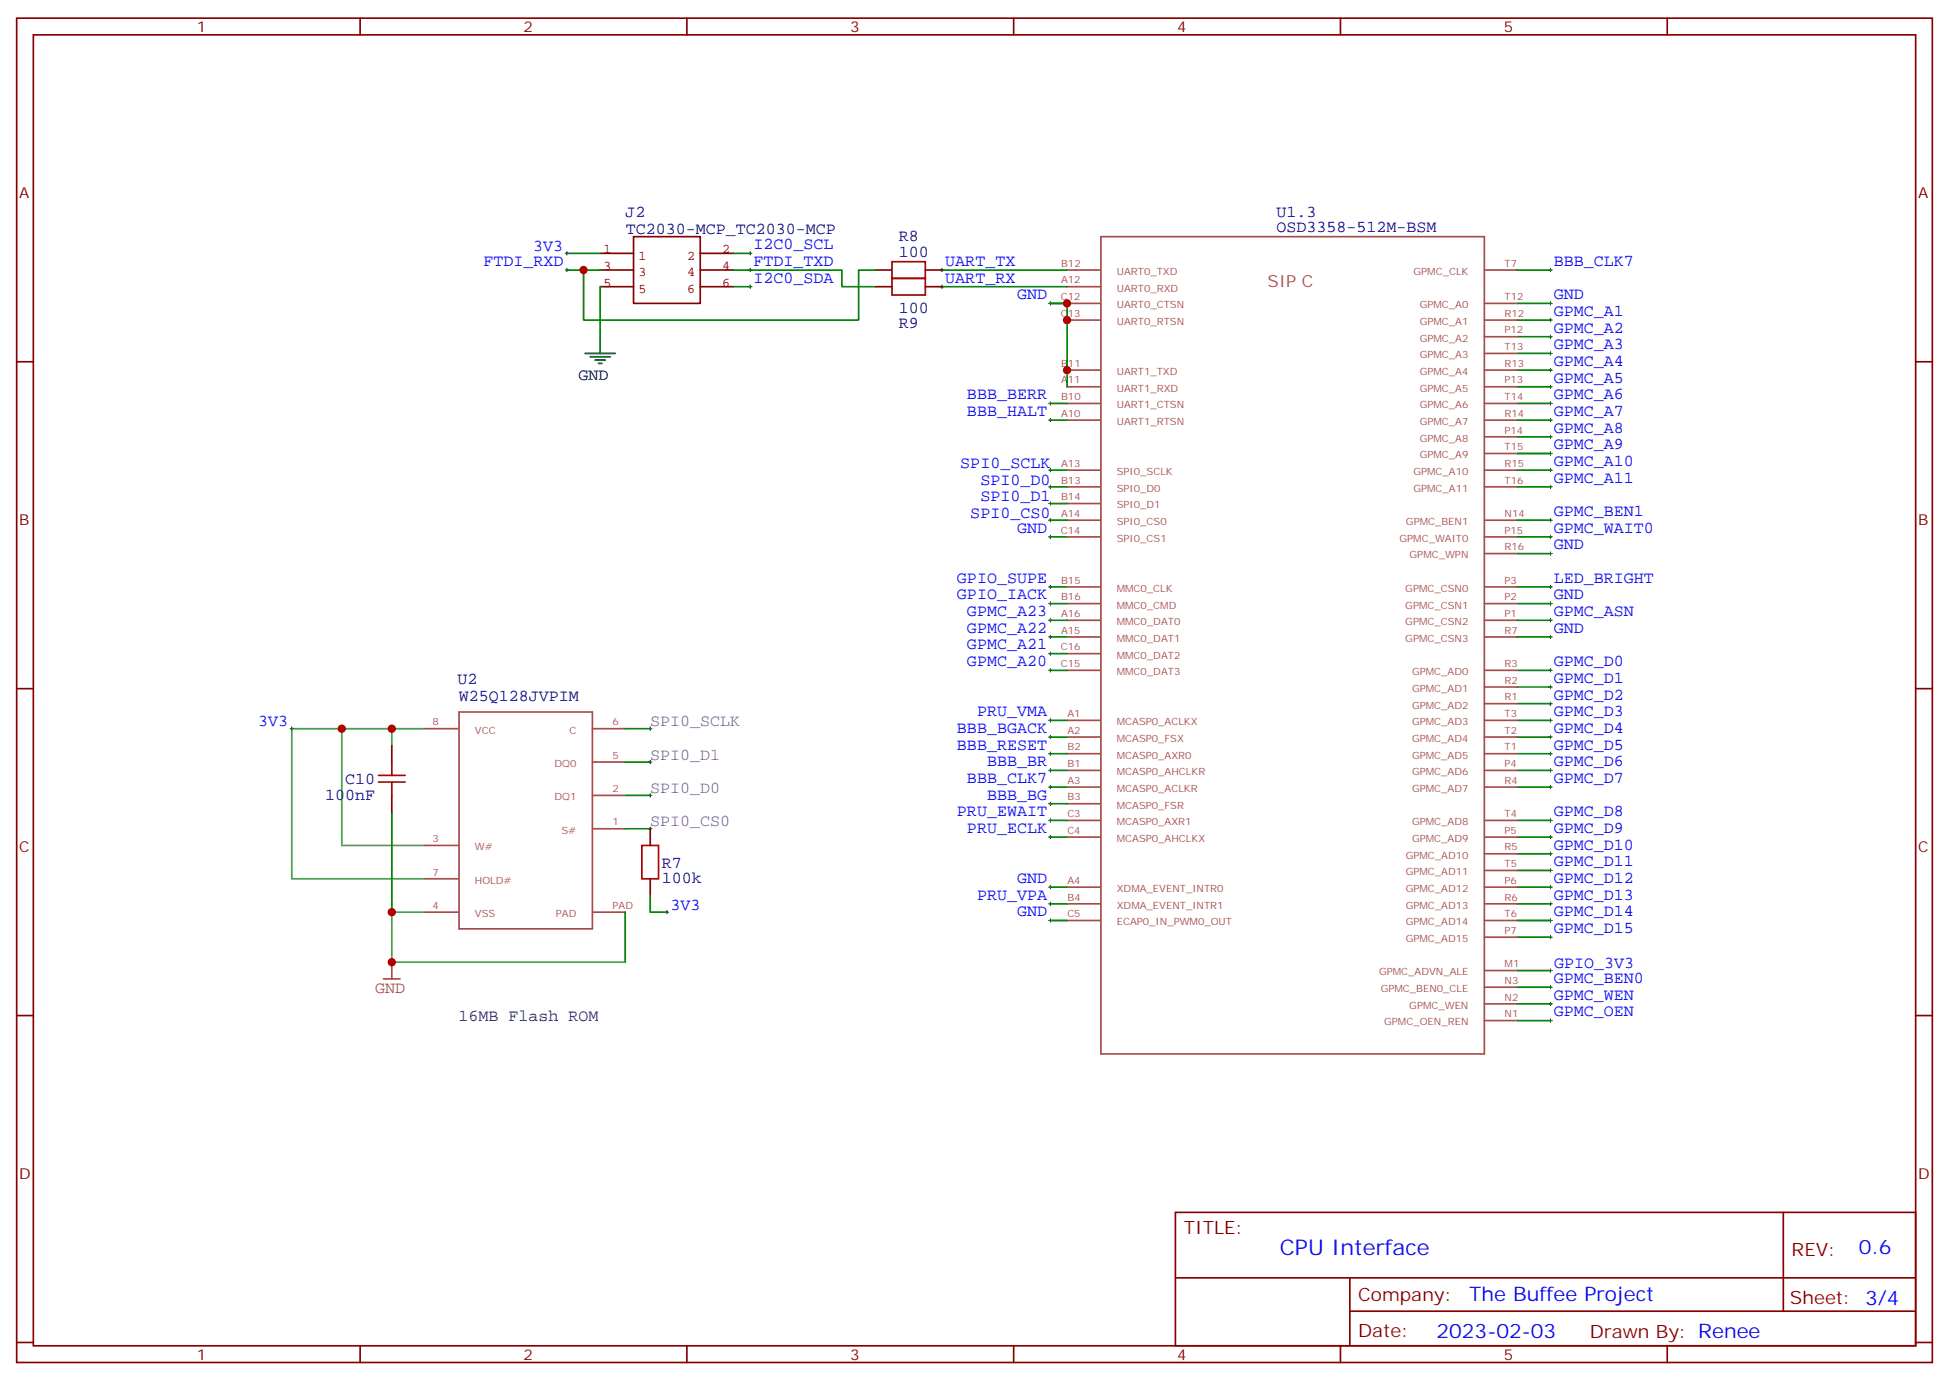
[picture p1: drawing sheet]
<svg xmlns="http://www.w3.org/2000/svg" width="412mm" height="292mm" viewBox="0 0 412 292" stroke-linecap="round" stroke-linejoin="round" font-family="sans-serif">
<g fill="none" stroke="#870000" stroke-width=".35">
<path d="M3.5 3.8h405.4v284.4h-405.4zM7.1 7.4h398.2v277.3h-398.2zM76.2 3.8v3.6M145.3 3.8v3.6M214.5 3.8v3.6M283.6 3.8v3.6M352.8 3.8v3.6M185.2 57.1h3.5M195.8 57.1h3.5M3.5 76.5h3.6M185.2 60.6h3.5M195.8 60.6h3.5"/>
<path d="M405.3 76.5h3.6M3.5 145.7h3.6M82.9 157.7v3.5M405.3 145.7h3.6M82.9 168.2v3.6M137.6 175.3v3.5M137.6 185.9v3.5M3.5 214.8h3.6M405.3 214.8h3.6M248.7 256.4h156.6v28.3h-156.6zM377.3 256.5v20.8M248.7 270.3h156.5"/>
<path d="M285.6 277.3h119.6M285.6 270.3v14.1M3.5 284h3.6M76.2 284.7v3.5M145.3 284.7v3.5M214.5 284.7v3.5M283.6 284.7v3.5M352.8 284.7v3.5M405.3 284h3.6"/>
</g>
<g fill="none" stroke="#000" stroke-width=".21">
<path d="M119.6 57.1h.7M119.6 53.6h.7M119.9 53.2v.7M119.9 56.8v.7M158.4 57.1h.7M158.4 53.6h.7M158.7 53.2v.7M158.7 56.8v.7M199 57.1h.7M199.3 56.8v.7M327.7 57.1h.7M328.1 56.8v.7"/>
<path d="M158.4 60.6h.7M158.7 60.3v.7M199 60.6h.7M199.3 60.3v.7M221.9 64.2h.7M222.2 63.8v.7M327.7 67.7h.7M327.7 71.2h.7M327.7 74.8h.7M327.7 78.3h.7M327.7 64.2h.7M328.1 63.8v.7"/>
<path d="M328.1 67.3v.8M328.1 70.9v.7M328.1 74.4v.7M328.1 77.9v.7M221.9 99.4h.7M221.9 85.3h.7M221.9 88.9h.7M222.2 85v.7M222.2 88.5v.7M222.2 99.1v.7M327.7 99.4h.7M327.7 85.3h.7"/>
<path d="M327.7 88.9h.7M327.7 81.8h.7M327.7 92.4h.7M327.7 95.9h.7M328.1 81.5v.7M328.1 85v.7M328.1 88.5v.7M328.1 92v.7M328.1 95.6v.7M328.1 99.1v.7M221.9 106.5h.7M221.9 103h.7"/>
<path d="M221.9 110h.7M221.9 113.6h.7M222.2 102.6v.7M222.2 106.2v.7M222.2 109.7v.7M222.2 113.2v.7M327.7 103h.7M327.7 110h.7M327.7 113.6h.7M327.7 117.1h.7M328.1 102.6v.7M328.1 109.7v.7"/>
<path d="M328.1 113.2v.7M328.1 116.7v.7M221.9 138.3h.7M221.9 134.7h.7M221.9 131.2h.7M221.9 124.1h.7M221.9 127.7h.7M222.2 123.8v.7M222.2 127.3v.7M222.2 130.8v.8M222.2 134.4v.7M222.2 137.9v.7"/>
<path d="M327.7 134.7h.7M327.7 131.2h.7M327.7 124.1h.7M327.7 127.7h.7M328.1 123.8v.7M328.1 127.3v.7M328.1 130.8v.8M328.1 134.4v.7M61.4 154.1h.7M61.7 153.8v.7M137.2 154.1h.7M137.6 153.8v.7"/>
<path d="M221.9 141.8h.7M221.9 152.4h.7M221.9 155.9h.7M221.9 159.4h.7M222.2 141.4v.7M222.2 152v.7M222.2 155.5v.7M222.2 159.1v.7M327.7 141.8h.7M327.7 145.3h.7M327.7 148.8h.7M327.7 152.4h.7"/>
<path d="M327.7 155.9h.7M327.7 159.4h.7M328.1 141.4v.7M328.1 145v.7M328.1 148.5v.7M328.1 152v.7M328.1 155.5v.7M328.1 159.1v.7M137.2 175.3h.7M137.2 168.2h.7M137.2 161.2h.7M137.6 160.8v.7"/>
<path d="M137.6 167.9v.7M137.6 174.9v.7M221.9 166.5h.7M221.9 162.9h.7M221.9 173.5h.7M221.9 177.1h.7M221.9 170h.7M222.2 162.6v.7M222.2 166.1v.7M222.2 169.7v.7M222.2 173.2v.7M222.2 176.7v.7"/>
<path d="M327.7 166.5h.7M327.7 162.9h.7M327.7 173.5h.7M327.7 177.1h.7M328.1 162.6v.7M328.1 166.1v.7M328.1 173.2v.7M328.1 176.7v.7M140.8 192.9h.7M141.1 192.6v.7M221.9 187.6h.7M221.9 191.2h.7"/>
<path d="M221.9 194.7h.7M222.2 187.3v.7M222.2 190.8v.7M222.2 194.3v.8M327.7 180.6h.7M327.7 184.1h.7M327.7 187.6h.7M327.7 191.2h.7M327.7 194.7h.7M327.7 198.2h.7M328.1 180.2v.7M328.1 183.8v.7"/>
<path d="M328.1 187.3v.7M328.1 190.8v.7M328.1 194.3v.8M328.1 197.9v.7M327.7 208.8h.7M327.7 212.3h.7M327.7 215.9h.7M327.7 205.3h.7M328.1 204.9v.7M328.1 208.5v.7M328.1 212v.7M328.1 215.5v.7"/>
</g>
<g fill="none" stroke="#008700" stroke-width=".35">
<path d="M119.9 57.1h7.1M119.9 53.6h7.1M123.5 57.1v10.6h58.2v-10.6h3.5M155.2 57.1h23v3.5h7M155.2 53.6h3.5M199.3 57.1h26.5M321 57.1h7.1M127 60.6v10.6M155.2 60.6h3.5M199.3 60.6h26.5M225.8 64.2h-3.6h3.6v17.6M321 78.3h7.1"/>
<path d="M321 74.8h7.1M321 71.2h7.1M321 67.7h7.1M321 64.2h7.1M222.2 85.3h3.6M222.2 99.4h3.6M222.2 88.9h3.6M321 81.8h7.1M321 85.3h7.1M321 99.4h7.1M321 92.4h7.1M321 88.9h7.1"/>
<path d="M321 95.9h7.1M222.2 113.6h3.6M222.2 110h3.6M222.2 103h3.6M222.2 106.5h3.6M321 113.6h7.1M321 110h7.1M321 103h7.1M321 117.1h7.1M222.2 131.2h3.6M222.2 134.7h3.6M222.2 138.3h3.6"/>
<path d="M222.2 124.1h3.6M222.2 127.7h3.6M321 131.2h7.1M321 134.7h7.1M321 124.1h7.1M321 127.7h7.1M132.3 154.1h5.3M222.2 141.8h3.6M222.2 152.4h3.6M222.2 155.9h3.6M222.2 159.4h3.6M321 141.8h7.1"/>
<path d="M321 145.3h7.1M321 148.8h7.1M321 152.4h7.1M321 155.9h7.1M321 159.4h7.1M82.9 171.8v21.1M132.3 175.3h5.3M132.3 168.2h5.3M132.3 161.2h5.3M222.2 162.9h3.6M222.2 166.5h3.6M222.2 173.5h3.6"/>
<path d="M222.2 177.1h3.6M222.2 170h3.6M321 162.9h7.1M321 166.5h7.1M321 173.5h7.1M321 177.1h7.1M132.3 192.9v10.6M137.6 189.4v3.5h3.5M222.2 187.6h3.6M222.2 191.2h3.6M222.2 194.7h3.6M321 180.6h7.1"/>
<path d="M321 184.1h7.1M321 187.6h7.1M321 191.2h7.1M321 194.7h7.1M321 198.2h7.1M321 208.8h7.1M321 212.3h7.1M321 215.9h7.1M321 205.3h7.1"/>
</g>
<g fill="none" stroke="#a64a4a" stroke-width=".35">
<path d="M225.8 57.1h6.9M232.9 50.1h81.2v172.8h-81.2zM314.1 57.1h6.9M225.8 78.3h6.9M225.8 64.2h6.9M225.8 67.7h6.9M225.8 60.6h6.9M314.1 71.2h6.9M314.1 74.8h6.9M314.1 78.3h6.9M314.1 64.2h6.9M314.1 67.7h6.9"/>
<path d="M225.8 88.9h6.9M225.8 85.3h6.9M225.8 81.8h6.9M225.8 99.4h6.9M314.1 88.9h6.9M314.1 85.3h6.9M314.1 81.8h6.9M314.1 99.4h6.9M314.1 92.4h6.9M314.1 95.9h6.9M225.8 110h6.9M225.8 106.5h6.9"/>
<path d="M225.8 113.6h6.9M225.8 103h6.9M314.1 110h6.9M314.1 113.6h6.9M314.1 103h6.9M314.1 117.1h6.9M225.8 124.1h6.9M225.8 134.7h6.9M225.8 127.7h6.9M225.8 131.2h6.9M225.8 138.3h6.9M314.1 124.1h6.9"/>
<path d="M314.1 134.7h6.9M314.1 127.7h6.9M314.1 131.2h6.9M90 154.1h6.9M97.1 150.6h28.2v45.9h-28.2zM125.3 154.1h7M225.8 141.8h6.9M225.8 152.4h6.9M225.8 155.9h6.9M225.8 159.4h6.9M314.1 141.8h6.9M314.1 145.3h6.9"/>
<path d="M314.1 148.8h6.9M314.1 152.4h6.9M314.1 155.9h6.9M314.1 159.4h6.9M90 178.8h6.9M125.3 175.3h7M125.3 168.2h7M125.3 161.2h7M225.8 173.5h6.9M225.8 177.1h6.9M225.8 166.5h6.9M225.8 170h6.9"/>
<path d="M225.8 162.9h6.9M314.1 173.5h6.9M314.1 177.1h6.9M314.1 166.5h6.9M314.1 162.9h6.9M90 192.9h6.9M90 185.9h6.9M125.3 192.9h7M225.8 194.7h6.9M225.8 187.6h6.9M225.8 191.2h6.9M314.1 194.7h6.9"/>
<path d="M314.1 187.6h6.9M314.1 191.2h6.9M314.1 180.6h6.9M314.1 184.1h6.9M314.1 198.2h6.9M81.1 207h3.6M82.9 203.5v3.5M314.1 205.3h6.9M314.1 208.8h6.9M314.1 212.3h6.9M314.1 215.9h6.9"/>
</g>
<path d="M72.3 154.1v24.7h17.7M82.9 154.1v3.6M90 154.1h-28.3v31.8h28.3M90 192.9h-7.1v10.6h49.4" fill="none" stroke="#4aa64a" stroke-width=".35"/>
<path d="M127 53.6h7.1M127 57.1h7.1M134.1 50.1h14.1v14.1h-14.1zM148.2 53.6h7M148.2 57.1h7M127 60.6h7.1M148.2 60.6h7" fill="none" stroke="#850000" stroke-width=".35"/>
<path d="M123.8 74.8h6.4M124.9 75.5h4.2M125.9 76.2h2.2M126.6 76.9h.8M127 71.2v3.6" fill="none" stroke="#000" stroke-width=".35"/>
<path d="M188.7 55.4h7.1v3.5h-7.1zM188.7 58.9h7.1v3.5h-7.1zM80.1 165.4h5.6M80.1 164h5.6M82.9 161.2v2.8M82.9 165.4v2.8M135.8 178.8h3.5v7.1h-3.5z" fill="none" stroke="#a10000" stroke-width=".35"/>
<g fill="#c00">
<circle cx="72.3" cy="154.1" r=".88"/>
<circle cx="82.9" cy="154.1" r=".88"/>
<circle cx="82.9" cy="192.9" r=".88"/>
<circle cx="82.9" cy="203.5" r=".88"/>
<circle cx="123.5" cy="57.1" r=".88"/>
<circle cx="225.8" cy="67.7" r=".88"/>
<circle cx="225.8" cy="78.3" r=".88"/>
<circle cx="225.8" cy="64.2" r=".88"/>
</g>
<text font-size="4.6" fill="#00f" x="270.8" y="265.5">CPU Interface</text>
<g font-size="4.2" fill="#00f">
<text x="393.3" y="265.3">0.6</text>
<text x="310.9" y="275.3">The Buffee Project</text>
<text x="304" y="283.1">2023-02-03</text>
</g>
<g font-size="3.9" fill="#800">
<text x="250.5" y="261">TITLE:</text>
<text x="379.1" y="265.7">REV:</text>
<text x="287.4" y="275.2">Company:</text>
<text x="378.7" y="275.8">Sheet: 3/4</text>
<text x="287.4" y="282.9">Date:</text>
<text x="336.4" y="283">Drawn By: Renee</text>
</g>
<g font-size="3.5" fill="#000080">
<text x="132.3" y="45.9">J2</text>
<text x="270.1" y="45.9">U1.3</text>
<text x="132.4" y="49.4">TC2030-MCP_TC2030-MCP</text>
<text x="190.2" y="51.1">R8</text>
<text x="270.1" y="49">OSD3358-512M-BSM</text>
<text x="190.2" y="54.3">100</text>
<text x="190.2" y="66.1">100</text>
<text x="190.2" y="69.3">R9</text>
<text x="96.8" y="144.7">U2</text>
<text x="97.1" y="148.2">W25Q128JVPIM</text>
<text x="73" y="165.9">C10</text>
<text x="68.8" y="169.2">100nF</text>
<text x="140.1" y="183.5">R7</text>
<text x="140.1" y="186.9">100k</text>
</g>
<g font-size="3.5" fill="#00f">
<text x="112.8" y="53.1">3V3</text>
<text x="159.5" y="52.7">I2C0_SCL</text>
<text x="102.3" y="56.2">FTDI_RXD</text>
<text x="159.5" y="59.8">I2C0_SDA</text>
<text x="159.5" y="56.2">FTDI_TXD</text>
<text x="200" y="56.2">UART_TX</text>
<text x="200" y="59.8">UART_RX</text>
<text x="328.8" y="56.2">BBB_CLK7</text>
<text x="215.2" y="63.3">GND</text>
<text x="328.8" y="63.3">GND</text>
<text x="328.8" y="66.8">GPMC_A1</text>
<text x="328.8" y="70.3">GPMC_A2</text>
<text x="328.8" y="73.9">GPMC_A3</text>
<text x="328.8" y="77.4">GPMC_A4</text>
<text x="328.8" y="80.9">GPMC_A5</text>
<text x="204.6" y="84.5">BBB_BERR</text>
<text x="204.6" y="88">BBB_HALT</text>
<text x="328.8" y="84.5">GPMC_A6</text>
<text x="328.8" y="88">GPMC_A7</text>
<text x="328.8" y="91.5">GPMC_A8</text>
<text x="328.8" y="95">GPMC_A9</text>
<text x="203.2" y="99">SPI0_SCLK</text>
<text x="328.8" y="98.6">GPMC_A10</text>
<text x="207.4" y="106">SPI0_D1</text>
<text x="207.4" y="102.5">SPI0_D0</text>
<text x="328.8" y="102.1">GPMC_A11</text>
<text x="205.3" y="109.5">SPI0_CS0</text>
<text x="215.2" y="112.7">GND</text>
<text x="328.8" y="112.7">GPMC_WAIT0</text>
<text x="328.8" y="109.1">GPMC_BEN1</text>
<text x="328.8" y="116.2">GND</text>
<text x="202.5" y="123.3">GPIO_SUPE</text>
<text x="328.8" y="123.3">LED_BRIGHT</text>
<text x="202.5" y="126.8">GPIO_IACK</text>
<text x="204.6" y="130.3">GPMC_A23</text>
<text x="328.8" y="130.3">GPMC_ASN</text>
<text x="328.8" y="126.8">GND</text>
<text x="204.6" y="137.4">GPMC_A21</text>
<text x="204.6" y="133.8">GPMC_A22</text>
<text x="328.8" y="133.8">GND</text>
<text x="204.6" y="140.9">GPMC_A20</text>
<text x="328.8" y="140.9">GPMC_D0</text>
<text x="328.8" y="144.4">GPMC_D1</text>
<text x="328.8" y="148">GPMC_D2</text>
<text x="54.6" y="153.6">3V3</text>
<text x="202.5" y="155">BBB_BGACK</text>
<text x="206.7" y="151.5">PRU_VMA</text>
<text x="328.8" y="151.5">GPMC_D3</text>
<text x="328.8" y="155">GPMC_D4</text>
<text x="202.5" y="158.5">BBB_RESET</text>
<text x="328.8" y="158.5">GPMC_D5</text>
<text x="204.6" y="165.6">BBB_CLK7</text>
<text x="208.8" y="162.1">BBB_BR</text>
<text x="328.8" y="162.1">GPMC_D6</text>
<text x="328.8" y="165.6">GPMC_D7</text>
<text x="202.5" y="172.6">PRU_EWAIT</text>
<text x="208.8" y="169.1">BBB_BG</text>
<text x="328.8" y="172.6">GPMC_D8</text>
<text x="204.6" y="176.2">PRU_ECLK</text>
<text x="328.8" y="176.2">GPMC_D9</text>
<text x="328.8" y="179.7">GPMC_D10</text>
<text x="328.8" y="183.2">GPMC_D11</text>
<text x="206.7" y="190.3">PRU_VPA</text>
<text x="215.2" y="186.8">GND</text>
<text x="328.8" y="186.8">GPMC_D12</text>
<text x="328.8" y="190.3">GPMC_D13</text>
<text x="141.9" y="192.4">3V3</text>
<text x="215.2" y="193.8">GND</text>
<text x="328.8" y="193.8">GPMC_D14</text>
<text x="328.8" y="197.3">GPMC_D15</text>
<text x="328.8" y="207.9">GPMC_BEN0</text>
<text x="328.9" y="204.8">GPIO_3V3</text>
<text x="328.8" y="211.5">GPMC_WEN</text>
<text x="328.8" y="215">GPMC_OEN</text>
</g>
<g font-size="3.5" fill="#a54b4b">
<text x="268.2" y="60.6">SIP C</text>
<text x="79.4" y="210.1">GND</text>
</g>
<text font-size="3.5" x="122.4" y="80.4">GND</text>
<g font-size="3.5" fill="#838383">
<text x="137.6" y="153.6">SPI0_SCLK</text>
<text x="137.6" y="160.7">SPI0_D1</text>
<text x="137.6" y="167.7">SPI0_D0</text>
<text x="137.6" y="174.8">SPI0_CS0</text>
</g>
<text font-size="3.5" fill="#333" x="97" y="215.9">16MB Flash ROM</text>
<g font-size="3.2" fill="#800">
<text x="41.6" y="6.8">1</text>
<text x="110.8" y="6.8">2</text>
<text x="179.9" y="6.8">3</text>
<text x="249.1" y="6.8">4</text>
<text x="318.2" y="6.8">5</text>
<text x="4.1" y="41.9">A</text>
<text x="405.9" y="41.9">A</text>
<text x="4.1" y="111.1">B</text>
<text x="405.9" y="111.1">B</text>
<text x="4.1" y="180.2">C</text>
<text x="405.9" y="180.2">C</text>
<text x="4.1" y="249.4">D</text>
<text x="405.9" y="249.4">D</text>
<text x="41.6" y="287.7">1</text>
<text x="110.8" y="287.7">2</text>
<text x="179.9" y="287.7">3</text>
<text x="249.1" y="287.7">4</text>
<text x="318.2" y="287.7">5</text>
</g>
<g font-size="2.8" fill="#840000">
<text x="127.7" y="53.6">1</text>
<text x="152.8" y="53.6">2</text>
<text x="127.7" y="57.1">3</text>
<text x="135.1" y="54.9">1</text>
<text x="135.1" y="58.4">3</text>
<text x="145.4" y="54.9">2</text>
<text x="145.4" y="58.4">4</text>
<text x="152.8" y="57.1">4</text>
<text x="127.7" y="60.6">5</text>
<text x="135.1" y="62">5</text>
<text x="145.4" y="62">6</text>
<text x="152.8" y="60.6">6</text>
</g>
<g font-size="2.1" fill="#a54b4b">
<text x="224.5" y="56.4">B12</text>
<text x="224.5" y="59.9">A12</text>
<text x="236.3" y="58.2">UART0_TXD</text>
<text x="299.1" y="58.2">GPMC_CLK</text>
<text x="318.4" y="56.4">T7</text>
<text x="224.5" y="63.5">C12</text>
<text x="236.3" y="65.2">UART0_CTSN</text>
<text x="236.3" y="61.7">UART0_RXD</text>
<text x="300.4" y="65.2">GPMC_A0</text>
<text x="318.4" y="63.5">T12</text>
<text x="224.5" y="67">C13</text>
<text x="236.3" y="68.7">UART0_RTSN</text>
<text x="300.4" y="68.7">GPMC_A1</text>
<text x="318.4" y="70.5">P12</text>
<text x="318.4" y="67">R12</text>
<text x="224.5" y="77.6">B11</text>
<text x="300.4" y="72.3">GPMC_A2</text>
<text x="300.4" y="75.8">GPMC_A3</text>
<text x="318.4" y="74.1">T13</text>
<text x="318.4" y="77.6">R13</text>
<text x="224.5" y="81.1">A11</text>
<text x="236.3" y="82.8">UART1_RXD</text>
<text x="236.3" y="79.3">UART1_TXD</text>
<text x="300.4" y="79.3">GPMC_A4</text>
<text x="300.4" y="82.8">GPMC_A5</text>
<text x="318.4" y="81.1">P13</text>
<text x="224.5" y="84.6">B10</text>
<text x="224.5" y="88.2">A10</text>
<text x="236.3" y="89.9">UART1_RTSN</text>
<text x="236.3" y="86.4">UART1_CTSN</text>
<text x="300.4" y="86.4">GPMC_A6</text>
<text x="300.4" y="89.9">GPMC_A7</text>
<text x="318.4" y="84.6">T14</text>
<text x="318.4" y="88.2">R14</text>
<text x="300.4" y="93.4">GPMC_A8</text>
<text x="318.4" y="91.7">P14</text>
<text x="318.4" y="95.2">T15</text>
<text x="224.5" y="98.8">A13</text>
<text x="236.3" y="100.5">SPI0_SCLK</text>
<text x="299.1" y="100.5">GPMC_A10</text>
<text x="300.4" y="97">GPMC_A9</text>
<text x="318.4" y="98.8">R15</text>
<text x="224.5" y="105.8">B14</text>
<text x="224.5" y="102.3">B13</text>
<text x="236.3" y="107.5">SPI0_D1</text>
<text x="236.3" y="104">SPI0_D0</text>
<text x="299.1" y="104">GPMC_A11</text>
<text x="318.4" y="102.3">T16</text>
<text x="224.5" y="112.9">C14</text>
<text x="224.5" y="109.3">A14</text>
<text x="236.3" y="111.1">SPI0_CS0</text>
<text x="297.5" y="111.1">GPMC_BEN1</text>
<text x="318.4" y="109.3">N14</text>
<text x="318.4" y="112.9">P15</text>
<text x="236.3" y="114.6">SPI0_CS1</text>
<text x="296.1" y="114.6">GPMC_WAIT0</text>
<text x="298.3" y="118.1">GPMC_WPN</text>
<text x="318.4" y="116.4">R16</text>
<text x="224.5" y="123.4">B15</text>
<text x="236.3" y="125.2">MMC0_CLK</text>
<text x="297.4" y="125.2">GPMC_CSN0</text>
<text x="318.4" y="123.4">P3</text>
<text x="224.5" y="127">B16</text>
<text x="224.5" y="130.5">A16</text>
<text x="236.3" y="128.7">MMC0_CMD</text>
<text x="297.4" y="128.7">GPMC_CSN1</text>
<text x="318.4" y="127">P2</text>
<text x="318.4" y="130.5">P1</text>
<text x="224.5" y="137.6">C16</text>
<text x="224.5" y="134">A15</text>
<text x="236.3" y="132.2">MMC0_DAT0</text>
<text x="236.3" y="135.8">MMC0_DAT1</text>
<text x="297.4" y="135.8">GPMC_CSN3</text>
<text x="297.4" y="132.2">GPMC_CSN2</text>
<text x="318.4" y="134">R7</text>
<text x="224.5" y="141.1">C15</text>
<text x="236.3" y="139.3">MMC0_DAT2</text>
<text x="236.3" y="142.8">MMC0_DAT3</text>
<text x="298.8" y="142.8">GPMC_AD0</text>
<text x="318.4" y="141.1">R3</text>
<text x="298.8" y="146.3">GPMC_AD1</text>
<text x="298.8" y="149.9">GPMC_AD2</text>
<text x="318.4" y="144.6">R2</text>
<text x="318.4" y="148.1">R1</text>
<text x="91.5" y="153.4">8</text>
<text x="100.5" y="155.2">VCC</text>
<text x="120.5" y="155.2">C</text>
<text x="129.6" y="153.4">6</text>
<text x="225.9" y="151.7">A1</text>
<text x="225.9" y="155.2">A2</text>
<text x="236.3" y="153.4">MCASP0_ACLKX</text>
<text x="298.8" y="153.4">GPMC_AD3</text>
<text x="318.4" y="151.7">T3</text>
<text x="318.4" y="155.2">T2</text>
<text x="129.6" y="160.5">5</text>
<text x="225.9" y="158.7">B2</text>
<text x="236.3" y="156.9">MCASP0_FSX</text>
<text x="236.3" y="160.5">MCASP0_AXR0</text>
<text x="298.8" y="156.9">GPMC_AD4</text>
<text x="298.8" y="160.5">GPMC_AD5</text>
<text x="318.4" y="158.7">T1</text>
<text x="117.3" y="162.2">DQ0</text>
<text x="129.6" y="167.5">2</text>
<text x="225.9" y="162.3">B1</text>
<text x="225.9" y="165.8">A3</text>
<text x="236.3" y="167.5">MCASP0_ACLKR</text>
<text x="236.3" y="164">MCASP0_AHCLKR</text>
<text x="298.8" y="164">GPMC_AD6</text>
<text x="298.8" y="167.5">GPMC_AD7</text>
<text x="318.4" y="162.3">P4</text>
<text x="318.4" y="165.8">R4</text>
<text x="117.3" y="169.3">DQ1</text>
<text x="225.8" y="172.8">C3</text>
<text x="225.9" y="169.3">B3</text>
<text x="236.3" y="171">MCASP0_FSR</text>
<text x="318.4" y="172.8">T4</text>
<text x="91.5" y="178.1">3</text>
<text x="100.5" y="179.9">W#</text>
<text x="118.8" y="176.3">S#</text>
<text x="129.6" y="174.6">1</text>
<text x="225.8" y="176.4">C4</text>
<text x="236.3" y="174.6">MCASP0_AXR1</text>
<text x="236.3" y="178.1">MCASP0_AHCLKX</text>
<text x="298.8" y="174.6">GPMC_AD8</text>
<text x="298.8" y="178.1">GPMC_AD9</text>
<text x="318.4" y="176.4">P5</text>
<text x="318.4" y="179.9">R5</text>
<text x="91.5" y="185.2">7</text>
<text x="297.4" y="181.6">GPMC_AD10</text>
<text x="297.4" y="185.2">GPMC_AD11</text>
<text x="318.4" y="183.4">T5</text>
<text x="100.5" y="186.9">HOLD#</text>
<text x="225.9" y="190.5">B4</text>
<text x="225.9" y="186.9">A4</text>
<text x="236.3" y="188.7">XDMA_EVENT_INTR0</text>
<text x="297.4" y="188.7">GPMC_AD12</text>
<text x="318.4" y="186.9">P6</text>
<text x="318.4" y="190.5">R6</text>
<text x="91.5" y="192.2">4</text>
<text x="100.5" y="194">VSS</text>
<text x="117.6" y="194">PAD</text>
<text x="129.6" y="192.2">PAD</text>
<text x="225.8" y="194">C5</text>
<text x="236.3" y="195.7">ECAP0_IN_PWM0_OUT</text>
<text x="236.3" y="192.2">XDMA_EVENT_INTR1</text>
<text x="297.4" y="192.2">GPMC_AD13</text>
<text x="297.4" y="195.7">GPMC_AD14</text>
<text x="318.4" y="194">T6</text>
<text x="318.4" y="197.5">P7</text>
<text x="297.4" y="199.3">GPMC_AD15</text>
<text x="291.8" y="206.3">GPMC_ADVN_ALE</text>
<text x="292.2" y="209.8">GPMC_BEN0_CLE</text>
<text x="318.4" y="204.6">M1</text>
<text x="318.4" y="208.1">N3</text>
<text x="298.2" y="213.4">GPMC_WEN</text>
<text x="318.4" y="211.6">N2</text>
<text x="318.4" y="215.2">N1</text>
<text x="292.9" y="216.9">GPMC_OEN_REN</text>
</g>
</svg>
